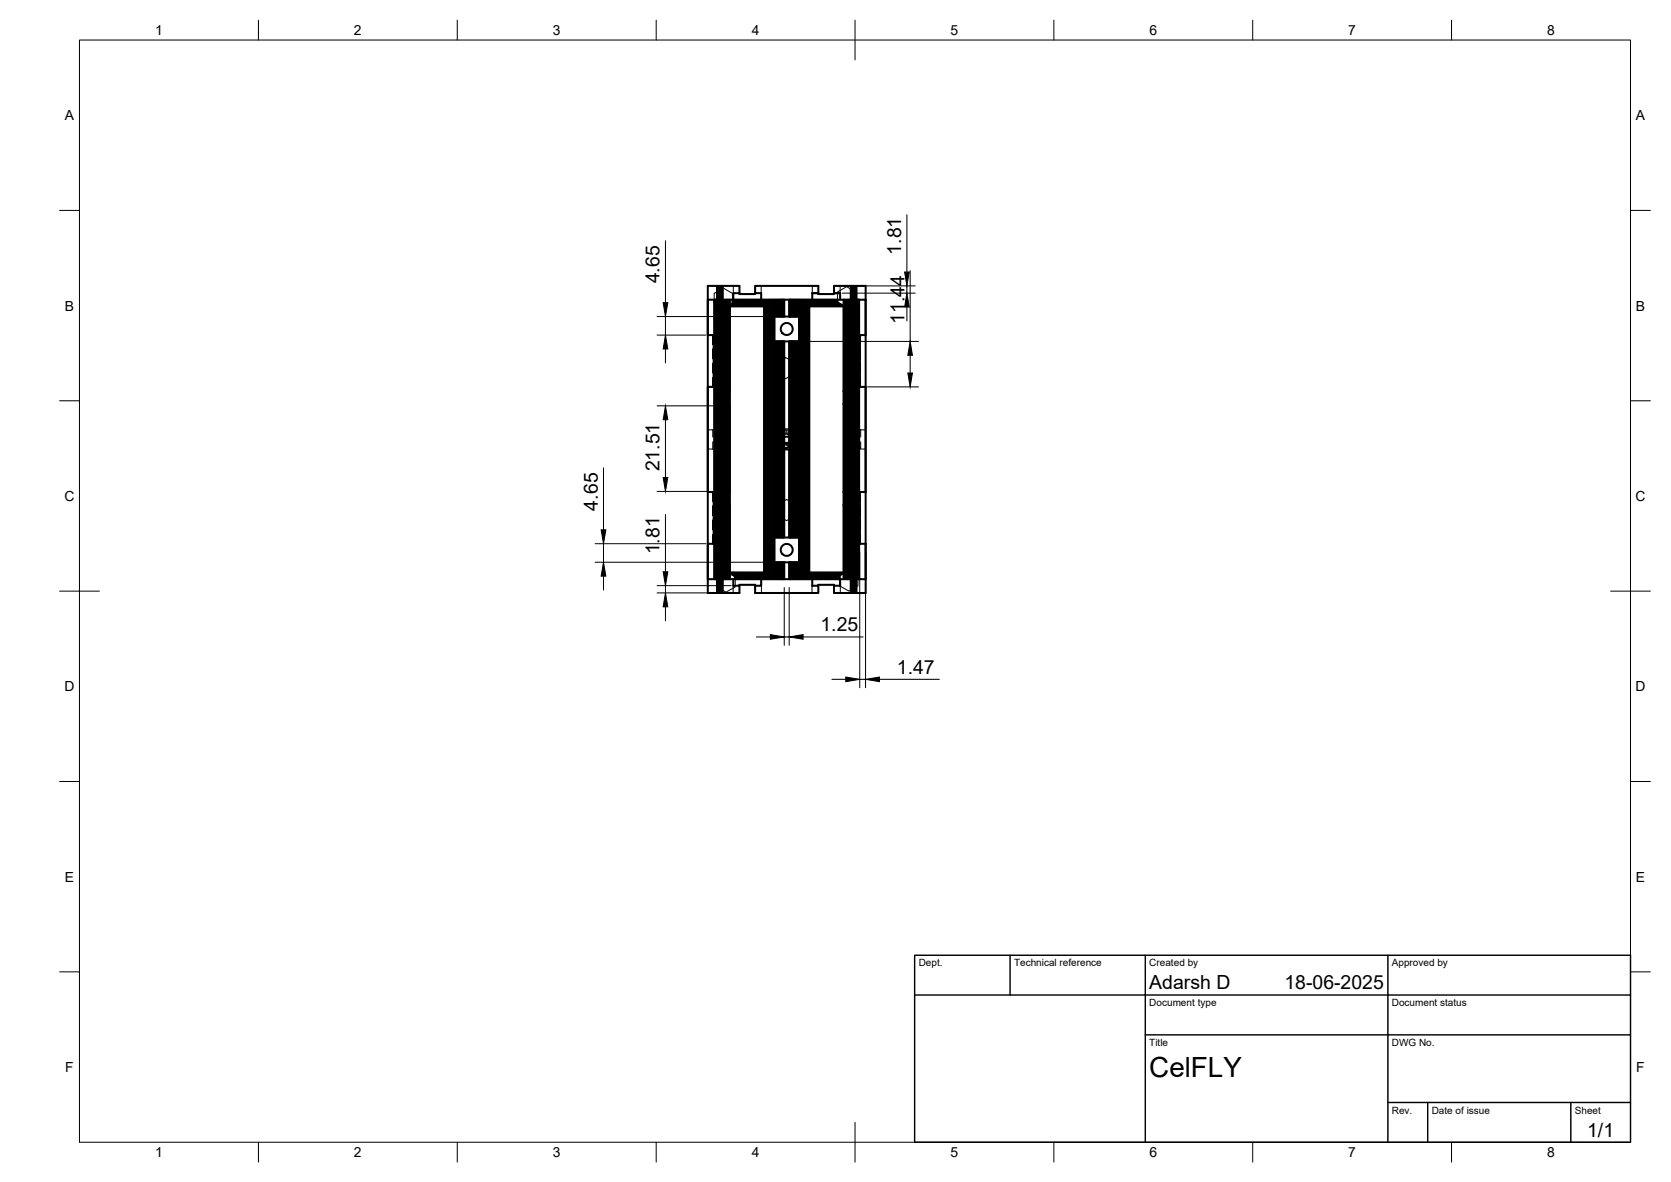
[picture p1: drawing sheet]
<svg xmlns="http://www.w3.org/2000/svg" width="420mm" height="297mm" viewBox="0 0 420 297" stroke-linecap="round" stroke-linejoin="round" font-family="sans-serif">
<!-- layer: Visible -->
<g fill="none" stroke="#000" stroke-width=".51">
<path d="M178 75.3h39.7M179.6 75.3v61.4M179.7 75.3v70.2M179.8 75.3v70.2M179.9 75.3v70.2M180 75.3v70.2M180.2 75.3v70.2M180.3 71.8v3.5M180.3 71.8v77.2M180.4 71.8v3.5M180.5 71.8v77.2M180.6 71.8v3.5"/>
<path d="M180.6 71.8v77.2M180.7 71.8v3.5M180.8 71.8v77.2M181 71.8v3.5M181 75.3v70.2M181.1 71.8v3.5M181.2 71.8v3.5M181.2 75.3v70.2M181.3 71.8v3.5M181.4 75.3v70.2M181.5 71.8v3.5M181.6 71.8v3.5"/>
<path d="M181.7 75.3v70.2M181.7 71.8v3.5M181.9 75.3v70.2M182.1 75.3v70.2M182.4 75.3v70.2M182.6 75.3v70.2M182.9 75.3v70.2M183.1 75.3v70.2M183.4 75.3v70.2M183.5 75.3v1.5l.7-.4v-1.1M183.8 76.6v.4M184.1 76.5v.5"/>
<path d="M184.3 75.3l.1 1.7M184.6 75.3l.1 1.7M184.9 75.3l.1 1.7M185.2 75.3l.1 1.7M185.5 75.3l.1 1.7M185.8 75.3l.1 1.7M185.9 73.7h-1.5v1.6M186.1 75.3l.1 1.7M186.4 75.3l.1 1.7M186.8 75.3v1.7M187.1 75.3v1.7M187.4 75.3v1.7"/>
<path d="M187.7 75.3l.1 1.7M188.1 75.3v1.7M188.4 75.3v1.7M188.7 75.3v1.7M189.1 75.3l-.1 1.7M189.4 75.3v1.7M189.7 75.3v1.7M189.9 73.7v.2h-4v-2.1h-7.9v77.2h2.3v-3.5M190 75.3v1.7M190.4 75.3l-.1 1.7M190.7 75.3l-.1 1.7M191 75.3l-.1 1.7"/>
<path d="M191.3 75.3l-.1 1.7M191.6 75.3l-.1 1.7M191.9 75.3l-.1 1.7M192.2 75.3v70.2M192.5 75.3v70.2M192.8 75.3v70.2M193.1 75.3v70.2M193.4 75.3v70.2M193.6 75.3v70.2M193.9 75.3v70.2M194.2 75.3v70.2M194.4 75.3v70.2"/>
<path d="M194.7 75.3v10.5h6M194.9 75.3v4.3M195.1 75.3l.1 4.3M195.3 75.3l.1 4.3M195.6 75.3v4.3M195.7 75.3l.1 4.3M195.9 75.3l.1 4.3M196.1 75.3v4.3M196.3 75.3v4.3M196.4 75.3l.1 4.3M196.6 75.3v4.3M196.7 75.3v4.3"/>
<path d="M196.9 75.3v4.3M197 75.3v4.3M197.1 75.3v4.3M197.2 75.3v4.3M198.4 75.3v4.3M198.5 79.6h-3.8v65.9M198.5 79.6h2.4v6.2h-.2M198.5 75.3v4.3M198.6 75.3v4.3M198.8 75.3v4.3M198.9 75.3v4.3M199 75.3v4.3"/>
<path d="M199.2 75.3v4.3M199.3 75.3v4.3M199.5 75.3v4.3M199.7 75.3v4.3M199.9 75.3v4.3M200.1 75.3l-.1 4.3M200.3 75.3v4.3M200.5 75.3v4.3M200.7 75.3v4.3M201 75.3l-.1 59.8h-.2v-49.3M201.2 75.3v70.2M201.5 75.3v70.2"/>
<path d="M201.7 75.3v70.2M202 75.3v70.2M202.2 75.3v70.2M202.5 75.3v70.2M202.8 75.3v70.2M203.1 75.3v70.2M203.4 75.3v70.2M203.7 75.3l.1 1.7M204 75.3l.1 1.7M204.3 75.3l.1 1.7M204.6 75.3l.1 1.7M205 75.3v1.7"/>
<path d="M205.3 75.3v1.7M205.6 75.3v1.7M205.8 73.7h-1.6v1.6M205.9 75.3l.1 1.7M206.2 75.3l.1 1.7M206.6 75.3v1.7M206.9 75.3v1.7M207.2 75.3v1.7M207.6 75.3l-.1 1.7M207.9 75.3v1.7M208.2 75.3v1.7M208.6 75.3l-.1 1.7"/>
<path d="M208.9 75.3l-.1 1.7M209.2 75.3l-.1 1.7M209.5 75.3l-.1 1.7M209.8 75.3v1.7M210.1 75.3v1.7M210.5 75.3l-.1 1.7M210.6 75.3v.7l1.5 .9M210.7 76.1v.9M210.9 77h-7.4v66.9h8M211 76.3l-.1 .7h.3M211.2 73.7h-1.5v-1.9h8v77.2h-3.8M211.2 73.7h-1.5v.2h-3.9v-2.1h-15.9v1.9h1.5v1.6"/>
<path d="M211.2 73.7v1.6M211.3 76.4l-.1 .6h.3M211.6 76.6l-.1 .4h.3M211.8 76.7v.3h.3v66.9h-.3M212.1 76.9h.1M212.1 75.3v1.6M212.2 75.3v70.2M212.5 75.3v70.2M212.7 75.3v70.2M213 75.3v70.2M213.3 75.3v70.2M213.5 75.3v70.2"/>
<path d="M213.7 75.3v70.2M213.9 71.8v3.5M214 75.3v70.2M214 71.8v3.5M214.2 71.8v77.2M214.3 71.8v3.5M214.4 71.8v77.2M214.5 71.8v3.5M214.6 75.3v70.2M214.7 71.8v3.5M214.8 71.8v77.2M214.9 71.8v3.5"/>
<path d="M215 71.8v77.2M215.1 71.8v3.5M215.1 75.3v70.2M215.2 71.8v3.5M215.3 71.8v77.2M215.3 71.8v3.5M215.4 75.3v70.2M215.6 75.3v70.2M215.7 75.3v70.2M215.8 75.3v70.2M215.9 75.3v70.2M216 75.3v48.3"/>
<path d="M178 97.2h1.5M178 84.2h1.5M179.5 84.2v13M179.6 84.2v13M194.9 85.8v49.3M195.2 85.8v49.3M195.4 85.8v49.3M195.6 85.8v49.3M195.8 85.8v49.3M196 85.8v49.3M196.1 85.8v49.3M196.3 85.8v49.3"/>
<path d="M196.5 85.8v49.3M196.6 85.8v49.3M196.7 85.8v49.3M196.9 85.8v49.3M197 85.8v49.3M197.1 85.8v49.3M197.2 85.8v49.3M198.4 85.8l.1 49.3M198.5 85.8l.1 49.3M198.6 85.8v49.3h.2M198.8 85.8v49.3h.1M198.9 85.8v49.3h.1v-49.3"/>
<path d="M199.2 85.8v49.3h.1M199.3 85.8v49.3h.2M199.5 85.8v49.3h.2M199.7 85.8v49.3h.2M199.9 85.8v49.3h.1v-49.3M200.3 85.8v49.3h.2M200.5 85.8v49.3h.2M212.1 98.4h.1M216 97.2h1.7M216 84.2h.1M216.2 84.2l-.1 13M216.2 84.2v13"/>
<path d="M216.2 84.2h1.5M212.1 101.4v.1M178 136.7h1.5M178 123.6h1.5M179.5 123.6v13.1M179.6 123.6v13.1M179.6 136.7v8.8M198.4 135.1h-3.7v6.2h3.7M199 135.1h.2M200 135.1h.3M212.1 123.6h.1M212.1 126.9h.1"/>
<path d="M216 136.7h1.7M216.1 123.6l-.1 21.9M216.2 123.6l-.1 13.1M216.2 123.6v13.1M216.2 123.6h1.5M178 145.5h39.7M180.3 149h1.4M180.4 145.5v3.5M180.6 145.5v3.5M180.7 145.5v3.5M181 145.5v3.5M181.1 145.5v3.5"/>
<path d="M181.2 145.5v3.5M181.3 145.5v3.5M181.5 145.5v3.5M181.6 145.5v3.5M181.7 145.5v3.5h4.2v-2h4v2h15.9v-1.8h-1.6v-1.7M183.8 143.9v.3M184.1 143.9v.5M184.4 143.9h.3l-.1 .8M184.4 143.9h-.9v-66.9h8.6v66.9h-7.1M184.4 143.9l-.1 .6M184.4 145.5v1.7h1.5M184.7 143.9h.3l-.1 1.6v-.7l-1.4-.8v1.5"/>
<path d="M185.3 143.9l-.1 1.6M185.6 143.9l-.1 1.6M185.9 143.9l-.1 1.6M186.2 143.9l-.1 1.6M186.5 143.9l-.1 1.6M186.8 143.9v1.6M187.1 143.9v1.6M187.4 143.9v1.6M187.8 143.9l-.1 1.6M188.1 143.9v1.6M188.4 143.9v1.6M188.7 143.9v1.6"/>
<path d="M189 143.9l.1 1.6M189.4 143.9v1.6M189.7 143.9v1.6M190 143.9v1.6M190.3 143.9l.1 1.6M190.6 143.9l.1 1.6M190.9 143.9l.1 1.6M191.2 143.9l.1 1.6M191.4 145.5v1.7h-1.5M191.5 143.9l.1 1.6M191.8 143.9l.1 1.6M194.9 141.3v4.2"/>
<path d="M195.2 141.3l-.1 4.2M195.4 141.3l-.1 4.2M195.6 141.3v4.2M195.8 141.3l-.1 4.2M196 141.3l-.1 4.2M196.1 141.3v4.2M196.3 141.3v4.2M196.5 141.3l-.1 4.2M196.6 141.3v4.2M196.7 141.3v4.2M196.9 141.3v4.2M197 141.3v4.2"/>
<path d="M197.1 141.3v4.2M197.2 141.3v4.2M198.5 141.3l-.1 4.2M198.6 141.3h2.3v-6.2l.1 10.4M198.6 141.3l-.1 4.2M198.6 141.3v4.2M198.8 141.3v4.2M198.9 141.3v4.2M199 141.3v4.2M199.2 141.3v4.2M199.3 141.3v4.2M199.5 141.3v4.2"/>
<path d="M199.7 141.3v4.2M199.9 141.3v4.2M200 141.3l.1 4.2M200.3 141.3v4.2M200.5 141.3v4.2M200.7 141.3v4.2M203.8 143.9l-.1 1.6M204.1 143.9l-.1 1.6M204.4 143.9l-.1 1.6M204.7 143.9l-.1 1.6M205 143.9v1.6M205.3 143.9v1.6"/>
<path d="M205.6 143.9v1.6M206 143.9l-.1 1.6M206.3 143.9l-.1 1.6M206.6 143.9v1.6M206.9 143.9v1.6M207.2 143.9v1.6M207.5 143.9l.1 1.6M207.9 143.9v1.6M208.2 143.9v1.6M208.5 143.9l.1 1.6M208.8 143.9l.1 1.6M209.1 143.9l.1 1.6"/>
<path d="M209.4 143.9l.1 1.6M209.8 143.9v1.6M210.1 143.9v1.6M210.4 143.9l.1 1.6M210.7 143.9l.1 1.6M210.9 143.9l.2 1.6M211.1 145.5v-.9l1-.6v1.5M211.2 145.5v1.7h-1.5M211.2 143.9l.1 .6M211.8 144.2v-.3h-.3l.1 .4M213.9 145.5v3.5h-4.2v-2h-3.9v.2M214 145.5v3.5"/>
<path d="M214.3 145.5v3.5M214.5 145.5v3.5M214.7 145.5v3.5M214.9 145.5v3.5M215.1 145.5v3.5M215.2 145.5v3.5M215.3 145.5v3.5"/>
<circle cx="197.8" cy="82.7" r="1.5"/>
<circle cx="197.8" cy="138.2" r="1.5"/>
</g>
<!-- layer: Hidden -->
<g fill="none" stroke="#000" stroke-width=".25">
<path d="M184.2 75.3v-1.6l-2.3-1.3-2.3 1.3v2.7l2.3 1.3 1.6-.9M184.4 71.8v1.9M191.4 71.8v1.9M204.2 71.8v1.9M210.6 75.3v-1.9l2.3-1.4 2.3 1.4v2.6l-2.3 1.4-.8-.5M211.2 71.8v1.9M179.3 84.2v2.4M179.3 87.7v2.4M179.3 91.3v2.4M179.3 94.9v2.3M179.4 84.2v2.4M179.4 87.7v2.4"/>
<path d="M179.4 91.3v2.4M179.4 94.9v2.3M179.5 84.2v2.4M179.5 87.7v2.4M179.5 91.3v2.4M179.5 94.9v2.3M183.5 98.4l-.7 .5v2.6l.7 .5M195.3 91.2l2.2-1.3 2.4 1.3v2.6l-2.4 1.4-2.2-1.4zM212.1 98.4l.3 .2v2.6l-.3 .2M216.2 84.2v2.4M216.2 87.7v2.4M216.2 91.3v2.4"/>
<path d="M216.2 94.9v2.3M216.3 84.2v2.4M216.3 87.7v2.4M216.3 91.3v2.4M216.3 94.9v2.3M178 108h1.2v1.8M178 112.8h1.2M179.2 108.1l.5-.3 2.3 1.3v2.7l-2.3 1.3-.5-.3M179.2 111v1.8M196.8 109.6h2v1.3h-.2v-1h-1.8zM196.8 107.8h2v.7a.57 .57 0 0 1-.3 .7 .57 .57 0 0 1-.8-.3 .5 .5 0 0 1-.6 .2 .5 .5 0 0 1-.3-.6zM196.8 111.2h2v.2h-1.7l1.7 .6v.3l-1.7 .5h1.7v.3h-2v-.4l1.7-.6-1.7-.5z"/>
<path d="M197 108h.7v.5a.33 .33 0 0 1-.4 .4 .33 .33 0 0 1-.3-.5zM197.9 108h.7v.5a.37 .37 0 0 1-.4 .5 .37 .37 0 0 1-.3-.5zM216.4 108l-.8-.4-2.3 1.3v2.7l2.3 1.3 .8-.5M216.4 111v1.8h1.3M217.7 108h-1.3v1.8M179.3 123.6v2.4M179.3 127.2v2.3M179.3 130.7v2.4M179.3 134.3v2.4M179.4 123.6v2.4M179.4 127.2v2.3M179.4 130.7v2.4"/>
<path d="M179.4 134.3v2.4M179.5 123.6v2.4M179.5 127.2v2.3M179.5 130.7v2.4M179.5 134.3v2.4M183.5 123.5l-.7 .4v2.7l.7 .4M195.5 126.8l2.3-1.3 2.3 1.3v2.7l-2.3 1.3-2.3-1.3zM212.1 123.6l.6 .3v2.7l-.6 .3M216.2 123.6v2.4M216.2 127.2v2.3M216.2 130.7v2.4M216.2 134.3v2.4"/>
<path d="M216.3 123.6v2.4M216.3 127.2v2.3M216.3 130.7v2.4M216.3 134.3v2.4M183.5 144l-.9-.5-2.3 1.3v2.7l2.3 1.3 2.3-1.3v-2M184.4 147.2l-.1 1.8M191.4 147.2l.1 1.8M204.2 147.2v1.8M211.2 147.2l.1 1.8M212.1 144l1.3-.8 2.3 1.4v2.6l-2.3 1.4-2.3-1.4v-1.7"/>
</g>
<!-- layer: BORDER -->
<g fill="none" stroke="#000" stroke-width=".25">
<path d="M20 10.1h390v276.9h-390zM65 5.1v5M115 5.1v5M165 5.1v5M215 5.1v10M265 5.1v5M315 5.1v5M365 5.1v5M15 52.9h5M410 52.9h5M15 100.7h5M410 100.7h5"/>
<path d="M15 148.6h10M405 148.6h10M15 196.4h5M410 196.4h5M15 244.2h5M410 244.2h5M65 287v5M115 287v5M165 287v5M215 282.1v9.9M265 287v5M315 287v5"/>
<path d="M365 287v5"/>
</g>
<!-- layer: TITLEBLOCK -->
<path d="M230 240.1h180v46.9h-180zM230 250h180M254 240.1v9.9M288 240.1v46.9M349 240.1v46.9M288 260.1h122M349 277.1h61M359 277.1v9.9M395 277.1v9.9" fill="none" stroke="#000" stroke-width=".36"/>
<!-- layer: FD_Dimensions -->
<g fill="none" stroke="#000" stroke-width=".25">
<path d="M228 54v14.4M165.2 79.6h29.9M167.3 60.5v15.6M167.3 79.6v4.6M211.8 73.7h18.3M211.8 71.8h18.3M228 71.8v1.9M228 77.2v3.5M228.9 68v17.8M165.2 84.2h12.3M167.3 87.7v3.5M200.5 85.8h30.4"/>
<path d="M218.1 97.2h12.8M228.9 89.3v4.4M151.7 117.6v15.5M165.2 102h16.3M167.3 105.5v14.5M149.6 136.6h27.9M151.7 136.6v4.7M165.2 123.5h16.3M167.3 129.3v14.4M216.2 138.7v34.1M217.6 138.7v34.1M149.6 141.3h45.5"/>
<path d="M151.7 144.8v3.5M165.2 149h18.6M165.2 147.2h18.6M167.3 147.2v1.8M167.3 152.5v3.5M197.2 147.6v14.6M198.4 147.6v14.6M190.2 160.1h3.5M197.2 160.1h1.2M201.9 160.1h15.1M209.2 170.7h3.5M216.2 170.7h1.4"/>
<path d="M221.1 170.7h15.1"/>
</g>
<g fill="#000" stroke="#000" stroke-width=".25">
<path d="M166.8 76.1h1.1l-.6 3.5zM228 73.7l.6 3.5h-1.1zM227.5 68.4h1.1l-.6 3.4zM167.3 84.2l.6 3.5h-1.1zM228.3 93.7h1.1l-.5 3.5zM228.9 85.8l.5 3.5h-1.1zM167.3 102l.6 3.5h-1.1zM151.2 133.1h1.1l-.6 3.5zM166.8 120h1.1l-.6 3.5zM151.7 141.3l.6 3.5h-1.1zM167.3 149l.6 3.5h-1.1zM166.8 143.7h1.1l-.6 3.5z"/>
<path d="M193.7 159.5l3.5 .6-3.5 .5zM198.4 160.1l3.5-.6v1.1zM212.7 170.1l3.5 .6-3.5 .6zM217.6 170.7l3.5-.6v1.2z"/>
</g>
<text font-size="7" x="289" y="270.6">CelFLY</text>
<g font-size="4.9">
<text x="226.6" y="64" transform="rotate(-90 226.6 64)">1.81</text>
<text x="165.9" y="71.2" transform="rotate(-90 165.9 71.2)">4.65</text>
<text x="227.5" y="81.4" transform="rotate(-90 227.5 81.4)">11.44</text>
<text x="165.9" y="118.5" transform="rotate(-90 165.9 118.5)">21.51</text>
<text x="150.3" y="128.3" transform="rotate(-90 150.3 128.3)">4.65</text>
<text x="165.9" y="139.3" transform="rotate(-90 165.9 139.3)">1.81</text>
<text x="206.3" y="158.6">1.25</text>
<text x="225.5" y="169.3">1.47</text>
<text x="289" y="248.5">Adarsh D</text>
<text x="323" y="248.5">18-06-2025</text>
<text x="399.1" y="285.7">1/1</text>
</g>
<g font-size="3.5">
<text x="39" y="8.8">1</text>
<text x="89" y="8.8">2</text>
<text x="139" y="8.8">3</text>
<text x="189" y="8.8">4</text>
<text x="239" y="8.8">5</text>
<text x="289" y="8.8">6</text>
<text x="339" y="8.8">7</text>
<text x="389" y="8.8">8</text>
<text x="16.3" y="30.2">A</text>
<text x="411.3" y="30.2">A</text>
<text x="16.3" y="78">B</text>
<text x="411.3" y="78">B</text>
<text x="16.2" y="125.9">C</text>
<text x="411.2" y="125.9">C</text>
<text x="16.2" y="173.7">D</text>
<text x="411.2" y="173.7">D</text>
<text x="16.3" y="221.6">E</text>
<text x="411.3" y="221.6">E</text>
<text x="16.4" y="269.4">F</text>
<text x="411.4" y="269.4">F</text>
<text x="39" y="290.8">1</text>
<text x="89" y="290.8">2</text>
<text x="139" y="290.8">3</text>
<text x="189" y="290.8">4</text>
<text x="239" y="290.8">5</text>
<text x="289" y="290.8">6</text>
<text x="339" y="290.8">7</text>
<text x="389" y="290.8">8</text>
</g>
<g font-size="2.5">
<text x="231" y="242.9">Dept.</text>
<text x="255" y="242.9">Technical reference</text>
<text x="289" y="242.9">Created by</text>
<text x="350" y="242.9">Approved by</text>
<text x="289" y="252.8">Document type</text>
<text x="350" y="252.8">Document status</text>
<text x="289" y="262.9">Title</text>
<text x="350" y="262.9">DWG No.</text>
<text x="350" y="279.9">Rev.</text>
<text x="360" y="279.9">Date of issue</text>
<text x="396" y="279.9">Sheet</text>
</g>
</svg>
